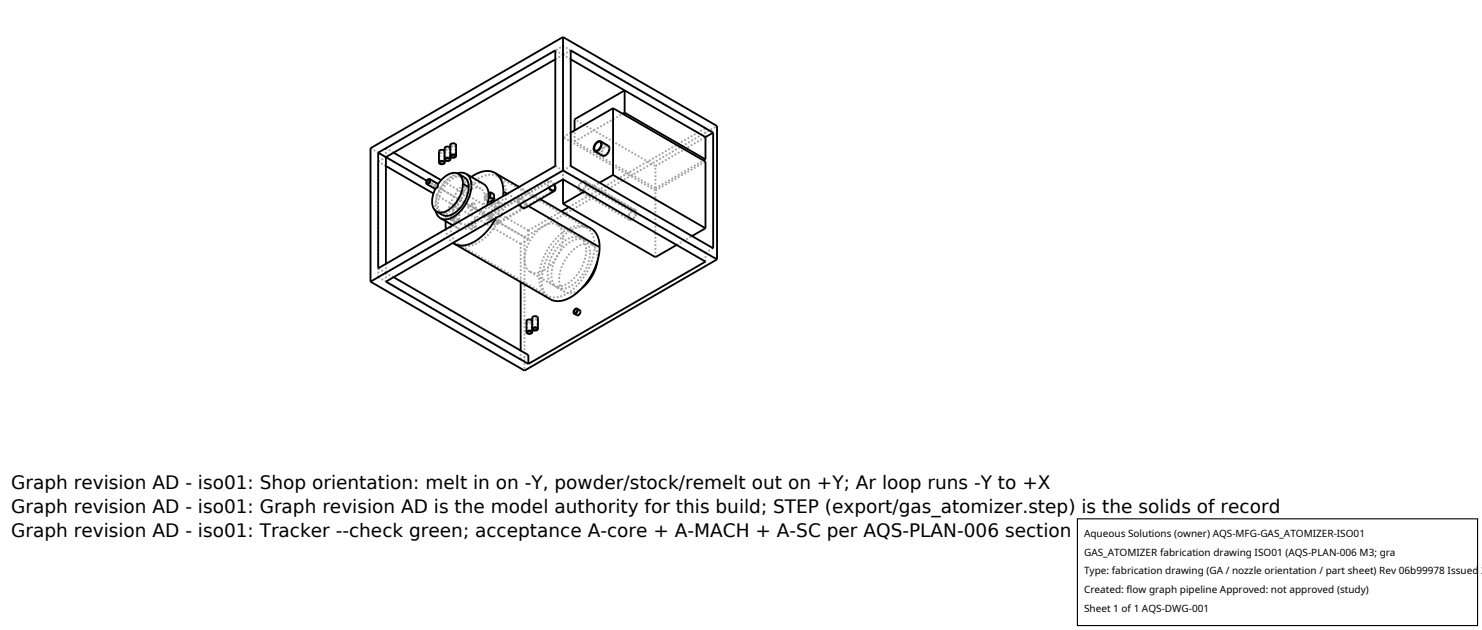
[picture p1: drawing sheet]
<svg xmlns="http://www.w3.org/2000/svg" width="212mm" height="90mm" viewBox="0 0 212 90" stroke-linecap="round" stroke-linejoin="round" font-family="sans-serif">
<g fill="none" stroke="#a0a0a0" stroke-width=".26" stroke-dasharray=".3 .3" stroke-linecap="butt">
<path d="M79.3 8.5l1.1-.7M79.3 7.2l1.1 .6M80.4 6.6v1.2M80.4 7.8l1.1-.6M80.4 19.6l1.1-.7M81.5 8.5l-1.1-.7M100.8 19.6v-1.3M100.8 18.3l-20.4-11.7M52.9 21.2l22 12.7M54 39.6l20.4 11.7M54 39.6v-16.5M54 23.1l1.1-.7"/>
<path d="M54 39.6l1.1-.7M54 38.3l1.1 .6M55.1 23.7l-1.1-.6M55.1 21.2v1.2M55.1 21.2l25.3-14.6M55.1 38.9v1.3M55.1 38.9v-1.2M55.1 38.9l25.3-14.6M56.2 21.8l-1.1-.6M56.2 39.6l-1.1-.7M61 26.2l1.1 .6M61.3 25.7l1.1 .6"/>
<path d="M62.1 26.8l.3-.1 .1-.3M62.4 26.3l-.3 .2v.3M62.5 26.2h-.2l-.2 .3-.1 .3 .1 .1M62.5 26.4l-.1-.1M62.5 26.3l-.3 .6M62.8 21.6l.2-.1h.3M62.8 21.6v1.6M62.9 30.2l-.5-.5-.1-.8 .1-1 .5-1 .7-.9 .7-.6 .8-.3 .6 .1M62.9 30.2l2.9 1.7M63.3 21.5l.1 .1M63.4 21.6l-.3 .2-.3-.2M63.4 21.6v1.6"/>
<path d="M63.5 21.6l-.1 .2-.3 .1-.3-.1-.1-.2M63.5 21.6v1.2M63.6 21.2l.2-.2h.3M63.6 21.2v1.6M63.7 32.7l.3 1.2 .7 .8M64.1 21l.1 .2M64.2 21.2l-.3 .1-.3-.1M64.2 21.2v1.6M64.3 21.1v.1M64.3 21.2l-.1 .1-.3 .1-.3-.1-.1-.1M64.3 21.2v1.2M64.4 30.7l.3-.2"/>
<path d="M64.4 31.4l.3-.1M64.4 31.4v-.7M64.4 20.7l.2-.2 .3 .1M64.4 20.7v1.6M64.7 30.5v.8M64.7 31.3l.2 .8 .5 .5M64.7 31.3l.4-.3M64.7 30.5l.4-.2M64.7 32.2l.7 .4M64.9 20.6l.1 .1M65 31.7l-.6-.3M65 31l-.6-.3"/>
<path d="M65 31.7v-.7M65 20.7l-.3 .2-.3-.2M65 20.7v1.6M65.1 31v-.7M65.1 20.7l-.1 .2h-.2h-.4l-.1-.2M65.3 24.8l-.7 .3-.6 .5-1.1 1.4-.6 1.6-.1 .8v.7M65.4 32.6l.5 .1h.5l.6-.2 .6-.4 1.2-1.2 .8-1.6M65.5 34.9l-.5-.4-.3-.5-.2-.7-.1-.8v-1.1l.2-.9 .9-2 1.2-1.7 .8-.7 .8-.6 .7-.3 .8-.2h.7l.6 .2M65.5 34.9l12.7 7.3M65.6 31.4l-.5-.4M65.6 31.4l-.6 .3M65.6 30.6l-.5-.3"/>
<path d="M65.6 31.4v-.8M65.6 30.6l-.6 .4M65.7 25.2l.5 .6 .1 .8M65.7 25.2l3 1.7M65.8 31.9l.5 .1h.5l.6-.3 .6-.5 .5-.7 .4-.7 .3-.8v-.8M66.3 25.3l-.7-.1-.9 .3-.8 .6-.7 1-.5 1.1-.2 1.1 .2 .8 .5 .6M66.3 26.6l-.1 .7-.2 .7-.9 1.4-.6 .5-.6 .4-.6 .1-.4-.2M66.9 32.2l.1 .4 .3 .1M66.9 29.5l.1 .4 .3 .1M67 32.1l-.1 .1M67 29.4l-.1 .1M67.1 32.1h-.1"/>
<path d="M67.1 29.4h-.1M67.3 25.3l-1.3 1.1-1.2 1.7-.7 1.7-.4 1.8M67.3 32.7l.1-.3-.3-.3M67.3 30l.1-.3-.3-.3M67.4 31.9l-.5 .3M67.4 29.2l-.5 .3M67.4 31.9l.2 .4 .3 .1M67.4 29.2l.2 .4 .3 .1M67.5 31.7l-.1 .2M67.5 29l-.1 .2M67.5 31.7l-.5 .4M67.5 29l-.5 .4"/>
<path d="M67.7 31.8l-.2-.1M67.7 29.1l-.2-.1M67.9 32.4l.1-.3-.3-.3M67.9 29.7l.1-.3-.3-.3M67.9 32.4l-.6 .3M67.9 29.7l-.6 .3M68.7 26.9l-.7-.1-.8 .3-.7 .6-.7 .9-.4 .9-.2 1.1 .1 .8 .5 .5M69 26.3l-.6-.2-.7 .1-.7 .4-.7 .5-.6 .7-.5 .9-.4 .9-.1 .9M69.2 30.9l.2 .4 .3 .1M69.2 28.2l.2 .4 .3 .1M69.2 28.2l-.1-.8-.4-.5M69.3 30.7l-.1 .2"/>
<path d="M69.3 28l-.1 .2M69.4 27.8l.4-.2M69.4 28.6v-.8M69.4 28.6l.4-.3M69.5 30.7h-.2M69.5 28h-.2M69.7 31.4v-.3l-.2-.4M69.7 28.7v-.3l-.2-.4M69.7 28.8l-.3-.2M69.8 27.9l-.6 .3M69.8 30.6l-.6 .3M69.8 30.6l.1 .4 .3 .1"/>
<path d="M69.8 27.9l.1 .4 .3 .1M69.8 30.4v.2M69.8 27.7v.2M69.8 30.4l-.5 .3M69.8 27.7l-.5 .3M69.9 28.1l-.5-.3M69.9 28.9v-.8M70 30.4h-.2M70 27.7h-.2M70.1 29.4h.2l.2-.2 .2-.5M70.1 29.4l.6 .3M70.1 30.6l-.2 .4 .2 .6 .4 .4h.4"/>
<path d="M70.2 30.7l-.2 .4 .2 .4 .3 .4h.4M70.2 29.2l.2-.1 .2-.3M70.2 29.2l.7 .3M70.2 31.1l.1-.3-.3-.4M70.2 28.4l.1-.3-.3-.4M70.2 31.1l-.5 .3M70.2 28.4l-.5 .3M70.5 28.6l-.3 .2v.4M70.5 28.6l.7 .4M70.6 27.7l-.7 .4M70.6 28.8l-.1-.2M70.6 28.4h-.3l-.2 .3-.1 .4 .1 .3"/>
<path d="M70.6 28.4l.7 .4M70.7 28.7l-.1-.3M70.7 29.7h.2l.3-.1 .2-.6M70.8 31.1l.7-1.6 .4-1.5M70.9 29.5h.2l.1-.4M70.9 31.9l.1-.3M70.9 32l.2-.3M71 31.6l-.3-.7-.3-.2h-.2M71.1 31.7l-.1-.5-.3-.4-.3-.2h-.3M71.1 25.2l.5 .4 .4 .6 .2 .8 .1 .8M71.1 25.2l12.7 7.3M71.2 29l-.3 .2v.3"/>
<path d="M71.2 29.1v-.1M71.3 28.8h-.3l-.3 .3-.1 .4 .1 .2M71.4 29l-.1-.2M72.3 27.8l-.2 1.4-.5 1.5-.8 1.4-.9 1.3-1.2 1-1.1 .6-1.1 .2-1-.3M72.4 27.7l1.7 .9M73.9 28.7l.1 .5 .2 .4 .4 .2h.3M74 28.3l-.1 .4M74 28.3l-3.9 2.3M74.1 28.6l.1 .6M74.1 28.5l-.1 .3 .1 .5 .4 .3h.3M74.1 28.5l-3.9 2.2M74.1 26.7l3.1 1.7"/>
<path d="M74.2 28.2l-.1 .4M74.3 28.4h.2l.3 .2 .3 .6M74.4 34.8l-12.5-7.2M74.8 29.6l.2-.3M74.8 29.6l-3.9 2.3M74.9 29.8l.2-.4M74.9 29.8l-4 2.2M74.9 33.9v19M74.9 33.9l27.5-15.9M75 29.3l-.4-.6-.2-.2h-.3M75 29.5h-.4l-.3-.3-.1-.5 .1-.3M75 29.7l.2-.4"/>
<path d="M75.1 29.4l-.1-.4-.3-.4-.4-.3h-.3M75.1 29.2l-.1 .3M75.2 29.3l.3 .1M75.2 29.3l-.1-.4-.2-.4-.4-.3h-.3M75.5 34.2l-1.1 .6M75.5 34.2v-1.3M75.5 32.9l4.7-2.7M75.5 34.2l-14.5-8.4M75.5 32.9l-12.5-7.2M75.7 38.8l.7 .2 .7-.1 .8-.4 .8-.7 .7-.9 .5-1 .4-1.1 .1-.9M75.7 38.8l3.3 1.9M78.4 25.9l-.2 .3 .2 .6"/>
<path d="M78.4 25.9l-4.2 2.3M78.4 26l-.1 .3 .1 .5M78.4 26l-4.1 2.4M79.1 26.4l-.3-.4h-.4M79.1 27.2l-4.1 2.3M79.2 26.3l-.4-.4h-.4M79.3 23.7l1.1 .6M79.6 32.1l-.9-.2-1 .4-1.1 .8-.9 1.2-.6 1.4-.2 1.3 .2 1.1 .3 .4 .3 .3M79.6 32.1l3.3 1.9M80.4 24.3l1.1-.6M80.4 24.3v1.3M80.4 25.6v-6"/>
<path d="M80.4 24.3v-16.5M80.4 33.9l-.2-1.2-.6-.6M81.2 29.6l19.6-11.3M82.1 20.2v-1.6M82.1 20.2l6.8-4M82.7 27.3h.3l.3-.1 .4-.7M82.7 27.3l7.2 4.1M82.8 27.2h.3l.2-.2 .3-.7M82.8 27.2l7.2 4.1M82.9 34l.3 .3 .3 .4 .2 1.1M83.4 27.4l2.2-1.3M83.5 34.3l.3 .3 .3 .4 .2 1.1"/>
<path d="M83.5 34.3l1.1 .6M83.5 26h-.3l-.4 .3-.1 .5 .1 .4M83.5 26l7.2 4.1M83.6 25.9h-.4l-.5 .4-.1 .6 .1 .4M83.6 25.9l7.1 4.1M83.6 26.3l-.1-.3M83.7 26.5v-.5M83.7 26.5l7.2 4.1M83.7 26l7.2 4.2M83.7 26l-.1-.1M83.7 35.8l-.1 1-.4 1.1-.5 1-.7 .8-.8 .7-.7 .4-.9 .1-.6-.2M83.8 32.5l.5 .4 .3 .6 .3 .7v.9"/>
<path d="M84.3 36.1l-.2 1-.3 1-.6 1.1-.6 .8-.8 .7-.8 .4-.8 .1-.6-.2M84.4 32.6l-.6-.2h-.7l-.8 .1-.8 .4-.8 .6-.8 .8-1.3 1.7-.9 2.1-.2 1-.1 1 .1 .9 .2 .7 .4 .6 .5 .4M84.6 34.9l.3 .3 .3 .4 .2 1.1M84.9 35.1l-.1 1.4-.6 1.5-.8 1.5-.9 1.2-1.1 1-1.2 .6-1.1 .2-.9-.3M85 21.5l1.1 .6M85.4 36.7l-.1 .6M85.7 20.3l1.1 .6M86.1 22.2l-.2-.4 .2-.5 .4-.5h.4M86.1 22.1l-.1-.3 .1-.5 .3-.3 .4-.1M86.8 20.9l.1 .3M86.9 21.2l-.3 .7-.2 .2h-.3M89.9 31.4h.2l.3-.1 .5-.7"/>
<path d="M90 31.3h.2l.3-.2 .3-.7M90.7 30.1h-.4l-.3 .4-.2 .5 .2 .3M90.7 30h-.4l-.4 .5-.2 .5 .2 .4M90.8 30.4l-.1-.3M90.9 30.6v-.4M90.9 30.2l-.2-.2M93.6 36.7v-9.5M93.6 27.2l7.2-4.1M93.6 23.7l7.2-4.1M93.6 26.9v-3.2M93.6 26.9l6.9-4M93.6 27.2l-13.2-7.6"/>
<path d="M93.6 23.7l-11.5-6.7M93.6 26.9l-11.5-6.7M96.6 35l2.2-1.3M100.8 37.4v-1.3M100.8 36.1l-20.4-11.8M101.9 35.5l-1.1 .6M74.4 51.3v-1.2M74.4 40.3v-5.5M75.2 45.8l.1 .2 .3 .1 .3-.1 .1-.2M75.3 45.8l.3 .2 .3-.2M75.3 47.4v-1.6M75.5 50.7l-1.1 .6"/>
<path d="M75.8 45.7h-.3l-.2 .1M75.9 45.8l-.1-.1M75.9 47.4v-1.6M76 45.4l.1 .1 .3 .1h.3l.1-.2M76 47v-1.2M76.1 45.4l.3 .2 .3-.2M76.1 47v-1.6M76.6 45.3l-.3-.1-.2 .2M76.7 45.4l-.1-.1M76.7 47v-1.6M78.2 42.2l-.5-.4-.4-.5-.2-.8-.1-.8 .3-1.9 .8-2 1.3-1.8 1.5-1.2 .8-.3 .8-.2h.7l.6 .2M79 40.7l-.6-.6-.2-1.1 .2-1.4 .6-1.4 .9-1.2 1.1-.8 1-.4h.5l.4 .2"/>
<path d="M79.6 41l-.6-.6-.2-1.1 .2-1.4 .6-1.3 .9-1.3 1-.8 1-.4 .5 .1 .5 .1M79.6 41l1.1 .7M80.7 41.7l-.4-.3-.2-.4-.2-1.2 .2-1.3 .6-1.3 .9-1.3 1.1-.8 1-.3 .9 .1M82.5 44.9l.2-.1 .1-.3M82.5 44.9l-.5-.2M82.8 44.4l-.3 .2v.3M82.8 44.4l-.4-.2M82.8 44.3h-.2l-.2 .2-.1 .3 .1 .2M82.8 44.5v-.1M83.1 41.2l-.6 .4-.7 .2-.6 .1-.5-.2"/>
</g>
<g fill="none" stroke="#000" stroke-width=".26">
<path d="M79.3 8.5l-24.2 13.9v15.3M80.4 5.3l-27.5 15.9v19M80.4 5.3l22 12.7v19M80.4 5.3v19M81.5 7.2l20.4 11.7v16.6l-20.4-11.8zM81.5 8.5l19.3 11.1M87.6 15.5l13.2 7.6v9.5M87.6 15.5l-6.1 3.4M87.6 15.5v9.5M89.2 16.1v-3.2l-7.1 4.1v1.6M89.2 16.1l11.6 6.7M89.2 16.1l-.3 .1"/>
<path d="M100.8 19.6v3.2M101.9 18.9l-1.1 .7M54 21.8l7 4M54 21.8l25.3-14.6v16.5l-25.3 14.6zM55.1 23.7l6.8 3.9M56.2 39.6l19.3 11.1v1.3M56.2 21.8l6.8 3.9M61.1 25.7h.2l.1 .1-.1 .3-.2 .1-.2-.2zM61.4 25.6l1.1 .6v.5l-.4 .2-1.1-.6M61.4 25.6l.1 .1-.1 .3-.2 .3h-.2M61.4 25.6h-.2l-.2 .2-.1 .3 .1 .2M62.2 26.9l-.4 1.1-.1 1 .2 .7 .5 .5"/>
<path d="M62.2 30.1l.3 .6 .4 .5M62.7 23.2l.1-.1 .3-.1h.3l.1 .2M62.7 23.2l.1 .2 .3 .1 .3-.1 .1-.2M62.8 23.1h.4l.2 .1-.2 .2h-.2l-.2-.1zM62.9 31.2l1.8 1M63.5 21.6l-.4-.2-.4 .2v1.6M63.5 22.8l.1-.2 .3-.1 .3 .1 .1 .2M63.5 22.8l.1 .1 .3 .1 .3-.1 .1-.1M63.5 22.8v.4M63.7 22.7l.3-.1 .2 .2-.1 .1h-.3l-.2-.1zM63.7 31.6v1.1M64.3 21.1l-.4-.2-.4 .2v1.7"/>
<path d="M64.3 22.3l.1-.2h.3h.3l.1 .2M64.3 22.3l.1 .1 .3 .1h.3l.1-.2M64.3 22.3v-1.6l.4-.2h.3l.1 .2v1.6M64.3 22.4v.4M64.5 22.2l.3-.1 .2 .2-.3 .2-.3-.1zM64.7 34.7l.1 .1M64.8 34.8l13.8 8 1 .2 1-.2 1.1-.5 1-.7 1-1.1 .8-1.2 .6-1.3 .4-1.4 .1-1.3M65.3 24.8l.7-.1 .6 .1M65.5 24.8l1.1 .8 .3 .5v.6M65.5 24.8l.4 .6 .2 .8M65.5 24.8l-.7-.1-.8 .2-.7 .6-.8 .8M66.1 26.2l-.1 .8-.3 .9-.4 .8-.5 .7-.7 .5-.6 .4-.7 .1-.4-.2"/>
<path d="M66.1 26.2l.8 .5M66.6 24.8l.3 .3 .2 .4 .2 1.1-.2 1.2-.6 1.3-.8 1.1-1 .8-1 .3-.8-.1M66.6 24.8l2.6 1.6 .4 .5 .2 .7M66.9 26.7l-.1 1-.4 1-.5 .8-.8 .8-.7 .4-.7 .1-.4-.1-.9-.5M69.8 27.6v.7M69.8 28.3l-.2 1M70 27.4l-.2 .2M70 27.4v.8M70 28.2l-.2 .1M70 27.4l.6 .3v.8M70 28.2l.6 .3M70.6 28.5l-.7 .4-.2-.1"/>
<path d="M70.7 24.7l.5 .4 .4 .6 .2 .7 .1 1M70.7 24.7l-.7-.3-.9 .1-.9 .2-.9 .6M70.7 24.7l3.4 2M70.8 31.1l-1.3 1.9-.8 .9-.8 .5-.8 .4-.8 .2h-.8l-.7-.2M71.9 27.4v.6M71.9 27.4l.5 .3M75.5 29.4l10.1 5.9M77.2 28.4l7.5 4.4 .4 .5 .3 .6 .2 1.4M78.4 26.8l.3 .4 .5 .1M79.1 26.4l.1 .5-.1 .3-.3-.1-.4-.3M79.2 27.3l-4.2 2.4-.4-.1-.4-.4M79.2 26.3l.1 .6-.1 .4"/>
<path d="M80.4 25.6l20.4 11.8-25.3 14.6M80.4 29.1l13.2 7.6 3-1.7M80.4 25.6v3.5M80.4 24.3l22 12.7M80.4 24.3l-27.5 15.9M80.4 25.6l-25.3 14.6 20.4 11.8M81.2 29.6l-1 .6M83.4 27.4l-3 1.7M85.2 20.4l.5-.1 .1 .4-.2 .5-.5 .3-.2-.1v-.3zM85.3 37.3l-.2 1-.5 1.1-.7 .9-.8 .9M85.8 20.2l1.2 .7v.3l-.1 .6-.3 .3-.4 .2-1.2-.7M85.8 20.2l.1 .3-.1 .6-.4 .5h-.4"/>
<path d="M85.8 20.2h-.5l-.4 .5-.1 .6 .2 .3M87.6 25l13.2 7.6M87.6 25l-2 1.1M100.8 32.6l-2 1.1M100.8 22.8l-.3 .1M102.4 37l-27.5 15.9-22-12.7M74.4 40.3v9.8M75.2 47.4l.1-.1 .3-.1 .3 .1 .1 .1M75.2 47.4l.1 .2 .3 .1 .3-.1 .1-.2M75.4 47.3h.3l.2 .2-.1 .1h-.3l-.2-.1zM76 45.8l-.4-.2-.4 .2v1.6M76 47v-1.6l.4-.3 .3 .1 .1 .2v1.6"/>
<path d="M76 47l.1-.2 .3-.1 .3 .1 .1 .2M76 47l.1 .1 .3 .1 .3-.1 .1-.1M76 47v.4M76.2 46.9l.3-.1 .2 .2-.1 .1h-.3l-.2-.1zM82.1 44.2l.2-.1 .1 .2-.1 .3-.2 .1-.1-.2zM82.4 44.1l.5 .3-.1 .4-.3 .2-.5-.2M82.4 44.1l.1 .1-.1 .3-.2 .3h-.2M82.4 44.1h-.2l-.2 .2-.1 .3 .1 .2"/>
</g>
<path d="M153.9 74.1h57.1v15.2h-57.1z" fill="#fff" stroke="#000" stroke-width=".16"/>
<g font-size="2.6">
<text x="1.6" y="69.8">Graph revision AD - iso01: Shop orientation: melt in on -Y, powder/stock/remelt out on +Y; Ar loop runs -Y to +X</text>
<text x="1.6" y="73.3">Graph revision AD - iso01: Graph revision AD is the model authority for this build; STEP (export/gas_atomizer.step) is the solids of record</text>
<text x="1.6" y="76.7">Graph revision AD - iso01: Tracker --check green; acceptance A-core + A-MACH + A-SC per AQS-PLAN-006 section 5 (route F-MACH)</text>
</g>
<g font-size="1.4">
<text x="154.8" y="76.6">Aqueous Solutions (owner) AQS-MFG-GAS_ATOMIZER-ISO01</text>
<text x="154.8" y="79.3">GAS_ATOMIZER fabrication drawing ISO01 (AQS-PLAN-006 M3; gra</text>
<text x="154.8" y="82">Type: fabrication drawing (GA / nozzle orientation / part sheet) Rev 06b99978 Issued 2</text>
<text x="154.8" y="84.7">Created: flow graph pipeline Approved: not approved (study)</text>
<text x="154.8" y="87.4">Sheet 1 of 1 AQS-DWG-001</text>
</g>
</svg>
